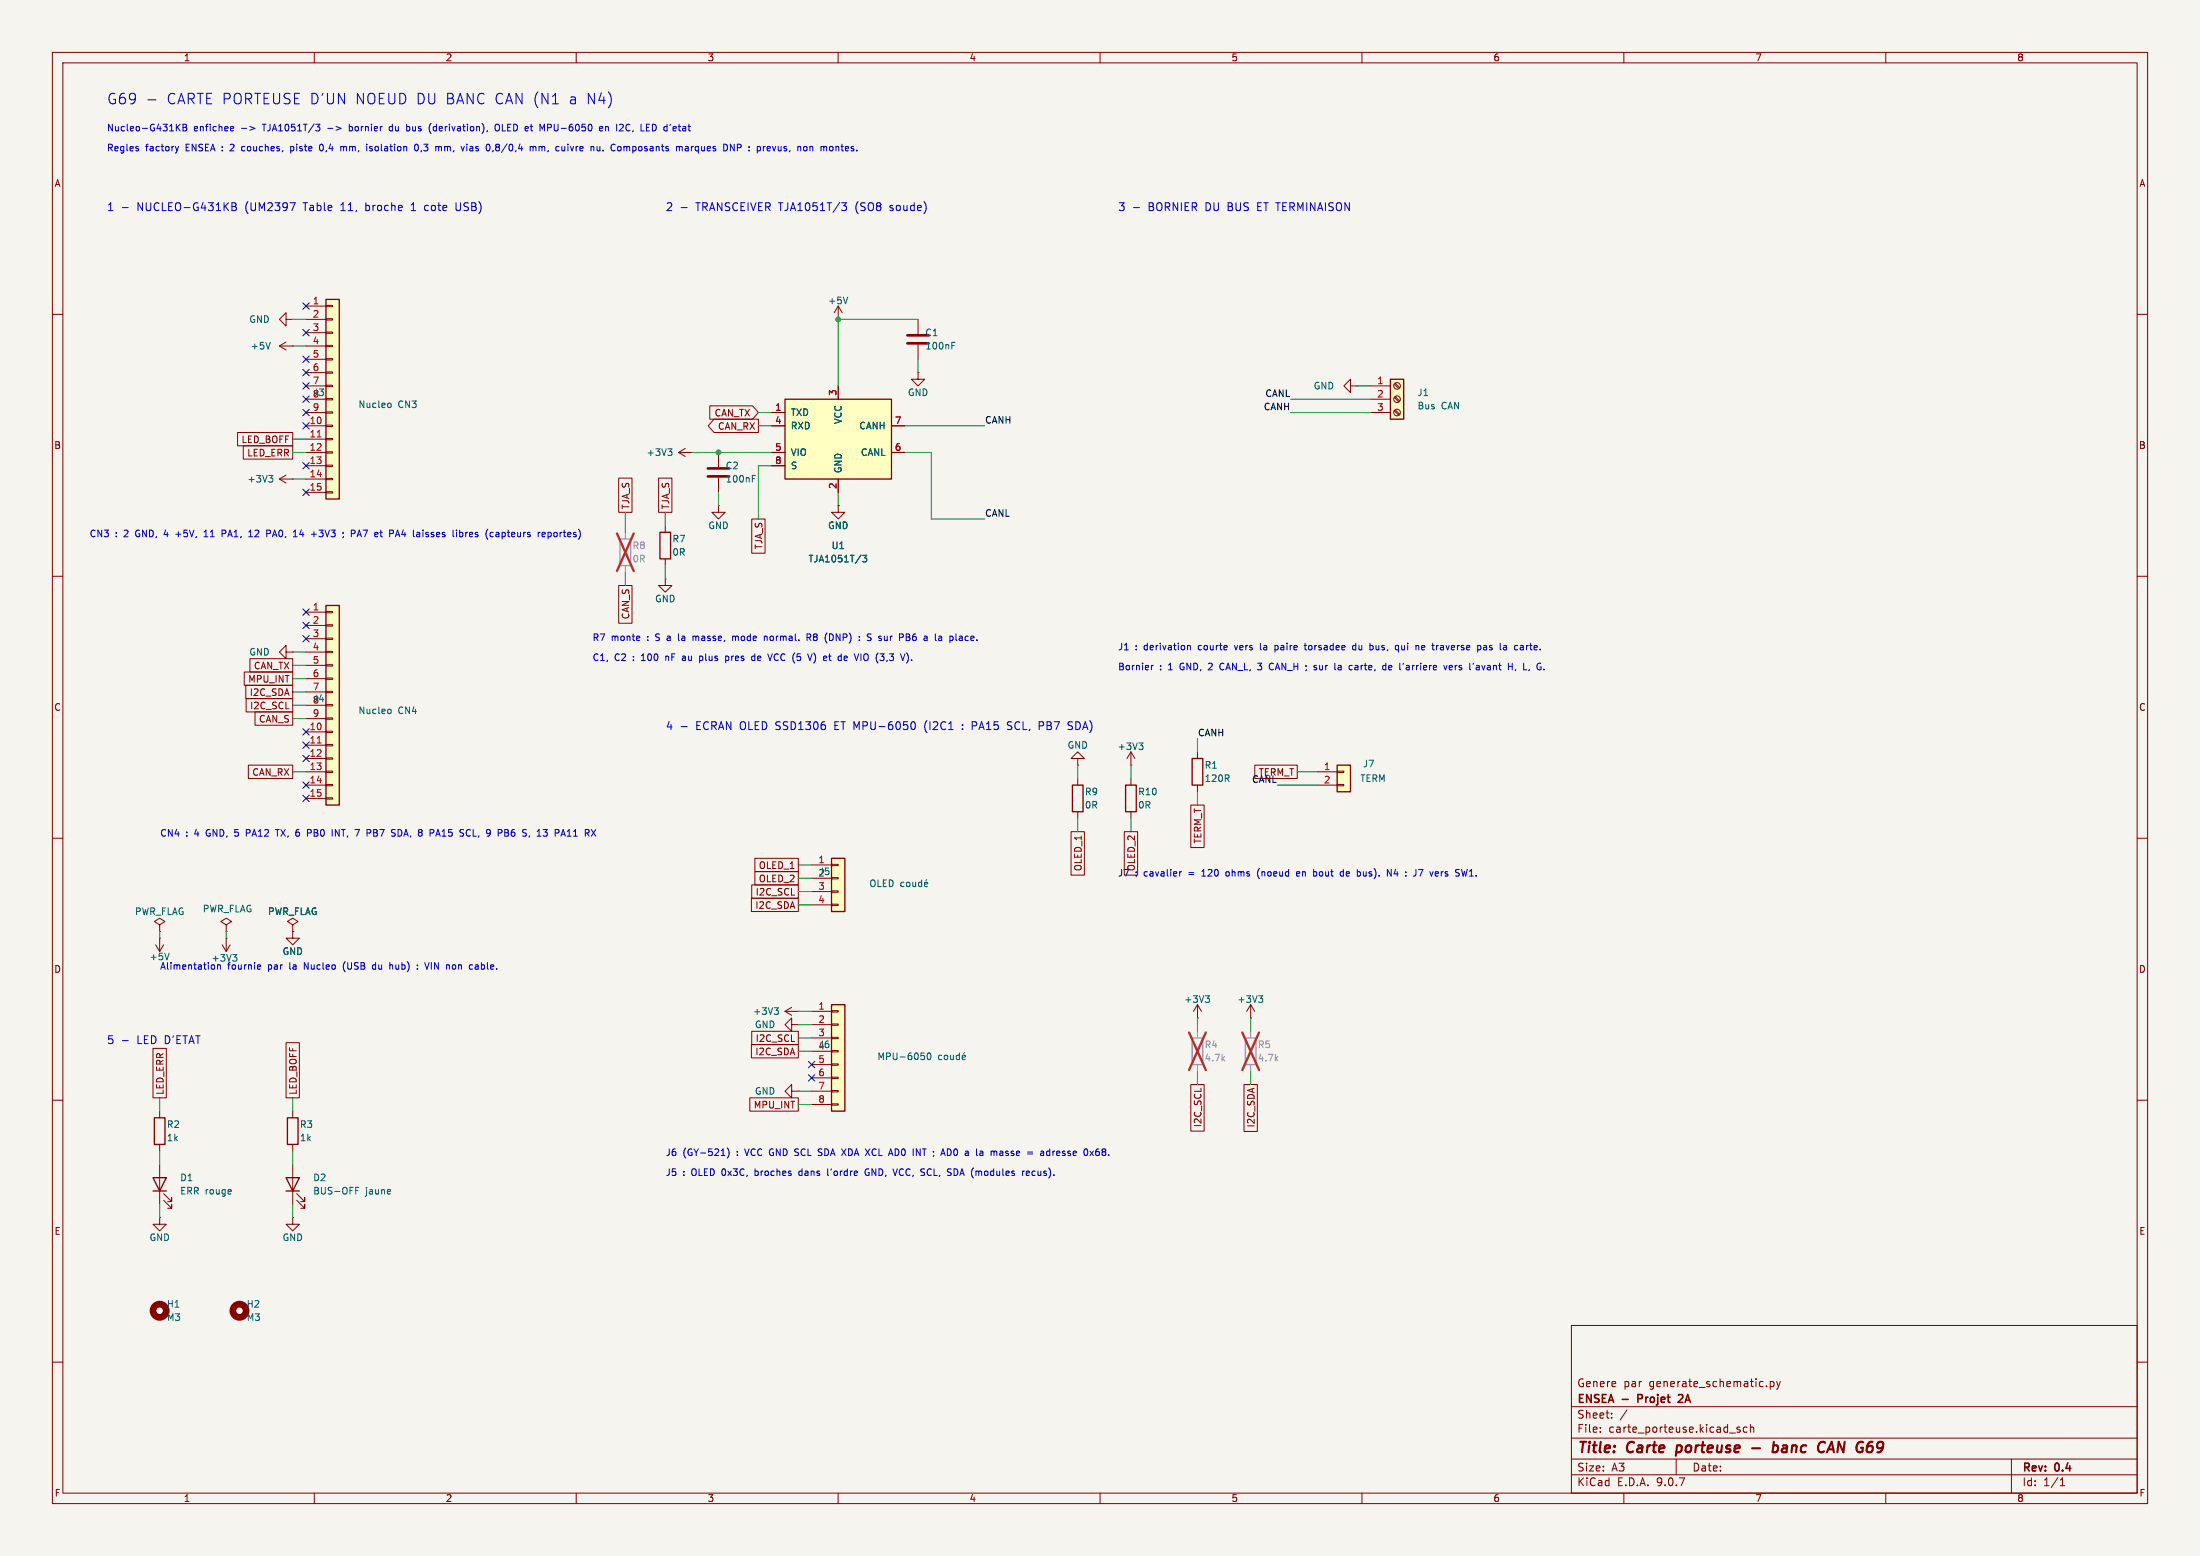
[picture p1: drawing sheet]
<svg xmlns="http://www.w3.org/2000/svg" width="420mm" height="297mm" viewBox="0 0 420 297" stroke-linecap="round" stroke-linejoin="round" font-family="sans-serif">
<path d="M0 0h420v297h-420z" fill="#f5f4ef" stroke="#f5f4ef" stroke-width=".19"/>
<g fill="none" stroke="#840000" stroke-width=".19">
<path d="M10 10h400v277h-400zM12 12h396v273h-396zM60 10v2M110 10v2M160 10v2M210 10v2M260 10v2M310 10v2M360 10v2M10 60h2M408 60h2M10 110h2"/>
<path d="M408 110h2M10 160h2M228.6 143.5v1.3M228.6 149.9v1.2M408 160h2M43.2 176.5l1-.6-1-.6-1 .6 1 .6v1.3M43.2 177.8h.1M10 210h2M408 210h2M300 253h108v32h-108zM10 260h2M300 278.5h108"/>
<path d="M300 274.5h108M300 268.5h108M305.5 273.2v.2M305.5 272.5v.1M307.7 270.5v.2M307.7 269.8v.1M310.6 269.1l-1.3 1.9M320 278.5v3M332.2 272.5l-.4-.1-.2 .2 .1 .2 .5 .2v.3h-.6M333.5 272.5l-.4-.1-.3 .3 .1 .6h.6M334.2 272.5l.2-.1 .3 .1 .1 .9M334.2 271.9v1.5"/>
<path d="M337.2 264.5v.2M337.9 263.7v1.5M337.9 263.8l.5-.1 .3 .3-.2 .6h-.6M339.2 263.7l.3 1M339.5 264.7l-.3 .5M339.9 263.7l-.4 1M384 278.5v6.5M408 260h2M60 285v2M110 285v2M160 285v2M210 285v2"/>
<path d="M260 285v2M300 281.5h108M310 285v2M360 285v2M393.3 283.6h.9M393.3 282.5l.4-.4v1.5"/>
</g>
<path d="M320.2 275.9l-.3 2M334.5 276.4h1.5M338.5 276h.8l.2 .3-.1 .5a.66 .66 0 0 1-1 .3M338.6 275.2l-.2 2M349 276.6h1M349.7 275.2l-.9 2" fill="none" stroke="#840000" stroke-width=".4"/>
<path d="M312.7 267h.6M313.3 266.2h-.6v1.5M321.1 266.3l-.5-.1-.2 .1M321.2 266.8l-.9 .9h1" fill="none" stroke="#840000" stroke-width=".3"/>
<path d="M227.6 144.8h2v5.1h-2z" fill="none" stroke="#840000" stroke-width=".25"/>
<path d="M62.2 115.6h2.6v38.1h-2.6z" fill="#ffffc2"/>
<path d="M62.2 115.6h2.6v38.1h-2.6zM214.9 149.9h2v5h-2zM54.6 224.8h2.5l-1.2 2.5zM54.6 227.3h2.5" fill="none" stroke="#840000" stroke-width=".25"/>
<g fill="none" stroke="#840000" stroke-width=".19">
<path d="M58.4 116.8h3.8M58.4 119.4h3.8M62.2 116.7h1.3v.3h-1.3zM62.2 119.3h1.3v.2h-1.3zM58.4 121.9h3.8M58.4 124.5h3.8M58.4 127h3.8M58.4 129.5h3.8M58.4 132.1h3.8M58.4 134.6h3.8M58.4 137.2h3.8M58.4 139.7h3.8"/>
<path d="M62.2 121.8h1.3v.2h-1.3zM62.2 124.3h1.3v.3h-1.3zM62.2 126.9h1.3v.2h-1.3zM62.2 129.4h1.3v.3h-1.3zM62.2 132h1.3v.2h-1.3zM62.2 134.5h1.3v.2h-1.3zM62.2 137h1.3v.3h-1.3zM62.2 139.6h1.3v.2h-1.3zM58.4 142.2h3.8M58.4 144.8h3.8M58.4 147.3h3.8M58.4 149.9h3.8"/>
<path d="M58.4 152.4h3.8M62.2 142.1h1.3v.3h-1.3zM62.2 144.7h1.3v.2h-1.3zM62.2 147.2h1.3v.2h-1.3zM62.2 149.7h1.3v.3h-1.3zM62.2 152.3h1.3v.2h-1.3zM215.9 148.6v1.3M215.9 154.9v1.3M43.2 179.1h.1M43.2 179.1v2.5M42.4 180.3l.8 1.3M43.9 180.3l-.7 1.3"/>
<path d="M55.9 232.4v1.3h1.2l-1.2 1.2-1.3-1.2h1.3M55.9 232.4h.1M55.9 222.2v7.7M56.6 229.1l1.6 1.5v-.7v.7h-.8M56.6 227.8l1.6 1.6v-.8v.8h-.8"/>
</g>
<path d="M60.6 141.8h.7" fill="none" stroke="#a90000" stroke-width=".19"/>
<path d="M74.2 135.4h.3l.2 .2-.1 .5-.4 .1M44.4 182.2h.8l-.4 .5M45 182.7l.2 .2v.4M67.9 227.2h.4M67.9 226.6h.6" fill="none" stroke="#006464" stroke-width=".19"/>
<path d="M158.7 191.8h2.6v20.3h-2.6z" fill="#ffffc2"/>
<path d="M158.7 191.8h2.6v20.3h-2.6zM54.9 213.4h2v5h-2z" fill="none" stroke="#840000" stroke-width=".25"/>
<g fill="none" stroke="#840000" stroke-width=".19">
<path d="M53.3 91.4l1.3 .8M53.3 91.4h2.6M54.6 90.7l-1.3 .7M55.9 91.4h.1M127 110.5v1.3h1.3l-1.3 1.2-1.3-1.2h1.3M127 110.5h.1M215.9 146.1h.1M215.9 143.5l-.8 1.3M215.9 143.5l.8 1.3M215.9 143.5v2.6M154.9 193h3.8M154.9 195.6h3.8"/>
<path d="M154.9 198.1h3.8M158.7 192.9h1.3v.3h-1.3zM158.7 195.5h1.3v.2h-1.3zM158.7 198h1.3v.2h-1.3zM228.6 194.3h.1M228.6 191.8l-.8 1.2M228.6 191.8l.8 1.2M228.6 191.8v2.5M238.8 194.3h.1M238.8 191.8l-.8 1.2M238.8 191.8l.7 1.2M238.8 191.8v2.5"/>
<path d="M55.9 212.1v1.3M55.9 218.4v1.3M151.1 208.3v-1.3l-1.2 1.3 1.2 1.3v-1.3h1.3M152.4 208.3h.1M154.9 200.7h3.8M154.9 203.2h3.8M154.9 205.7h3.8M154.9 208.3h3.8M154.9 210.8h3.8M158.7 200.5h1.3v.3h-1.3zM158.7 203.1h1.3v.2h-1.3zM158.7 205.6h1.3v.3h-1.3z"/>
<path d="M158.7 208.2h1.3v.2h-1.3zM158.7 210.7h1.3v.2h-1.3zM30.5 232.4v1.3h1.2l-1.2 1.2-1.3-1.2h1.3M30.5 232.4h.1"/>
</g>
<g fill="none" stroke="#006464" stroke-width=".19">
<path d="M51.3 90.7h.8l-.4 .5M51.8 91.2l.3 .3v.3l-.3 .2M217.4 141.8h.8l-.4 .5M218 142.3l.2 .2v.3l-.2 .3M230.1 190.1h.8l-.4 .4M230.7 190.5l.2 .3v.3l-.2 .2M240.3 190.1h.8l-.5 .4M240.8 190.5l.3 .3v.3l-.3 .2M175.8 201h.6M176.4 201.5l.1 .2-.1 .5M177.1 201.1l.2-.1a.68 .68 0 0 1 .4 .6 .68 .68 0 0 1-.4 .7l-.3-.5zM179.8 201.5l-.4-.1-.2 .3 .1 .5h.5"/>
<path d="M180.4 201.5l.3-.1 .2 .3v.3l-.2 .3-.3-.1-.1-.2zM181.5 201.4v.8l.3 .1 .2-.2M182 201.4v.9M183.2 201.5l-.4-.1-.2 .3 .1 .5h.5M183.2 201v1.3M183.7 201.8l.6-.1-.1-.2-.3-.1-.2 .2 .1 .6h.4M184.1 200.9l-.2 .2"/>
</g>
<g fill="none" stroke="#840000" stroke-width="1.3">
<circle cx="30.5" cy="250.2" r="1.27"/>
<circle cx="45.7" cy="250.2" r="1.27"/>
</g>
<path d="M227.6 198.1h2v5.1h-2zM237.7 198.1h2.1v5.1h-2.1z" fill="none" stroke="#9c9b98" stroke-width=".25"/>
<path d="M228.6 196.9v1.2M238.8 196.9v1.2M228.6 203.2v1.3M238.8 203.2v1.3" fill="none" stroke="#9c9b98" stroke-width=".19"/>
<path d="M227 197.1l3.2 7.1M230.2 197.1l-3.2 7.1M237.2 197.1l3.2 7.1M240.4 197.1l-3.2 7.1" fill="none" stroke="#e12e31" stroke-width=".46"/>
<path d="M158.7 163.8h2.6v10.2h-2.6z" fill="#ffffc2"/>
<path d="M126 101.6h2v5.1h-2zM158.7 163.8h2.6v10.2h-2.6z" fill="none" stroke="#840000" stroke-width=".25"/>
<g fill="none" stroke="#840000" stroke-width=".19">
<path d="M127 100.3v1.3M127 106.7v1.3M154.9 165.1h3.8M154.9 167.6h3.8M154.9 170.2h3.8M154.9 172.7h3.8M158.7 165h1.3v.2h-1.3zM158.7 167.5h1.3v.3h-1.3zM158.7 170.1h1.3v.2h-1.3zM158.7 172.6h1.3v.2h-1.3zM149.9 193l1.2 .8M149.9 193h2.5"/>
<path d="M151.1 195.6v-1.3l-1.2 1.3 1.2 1.3v-1.3h1.3M151.1 192.3l-1.2 .7M152.4 195.6h.1M152.4 193h.1"/>
</g>
<g fill="none" stroke="#006464" stroke-width=".19">
<path d="M166.3 168.1l.2-.1a.43 .43 0 0 1 .6 .4v.4a.42 .42 0 0 1-.5 .5 .42 .42 0 0 1-.4-.5zM167.6 168v1.2h.6M168.6 168.6h.5M169.2 168h-.6v1.2h.6M169.8 168a.64 .64 0 0 1 .7 .6 .64 .64 0 0 1-.7 .6zM172.6 168.4h-.4l-.2 .2 .1 .6h.5M173.1 168.5l.2-.1 .4 .1v.5l-.1 .2h-.3l-.2-.1zM174.3 168.4v.8h.3l.2-.1M174.8 168.4v.8M176 168.4h-.4l-.3 .2 .2 .6h.5M176 168v1.2M176.5 168.8l.6-.1-.1-.3h-.3l-.2 .2 .1 .6h.4"/>
<path d="M176.9 167.9l-.2 .2M147.8 192.3h.8l-.4 .5M148.4 192.8l.2 .3v.3l-.2 .2"/>
</g>
<path d="M265.4 72.4h2.6v7.6h-2.6z" fill="#ffffc2"/>
<path d="M265.4 72.4h2.6v7.6h-2.6zM204.7 149.9h2.1v5h-2.1zM29.5 213.4h2v5h-2zM29.2 224.8h2.5l-1.2 2.5zM29.2 227.3h2.5" fill="none" stroke="#840000" stroke-width=".25"/>
<g fill="none" stroke="#840000" stroke-width=".19">
<path d="M160 58.4l-.7 1.3M160 58.4l.8 1.3M160 58.4v2.6M160 61h.1M175.3 61v2.8M175.3 65.8v2.8M257.8 73.7v-1.3l-1.3 1.3 1.3 1.2v-1.2h1.3M259.1 73.7h.1M261.6 73.7h3.8M261.6 76.2h3.8M261.6 78.7h3.8M266.2 73.3l.8 .9"/>
<path d="M266.2 75.9l.8 .8M266.2 78.4l.8 .8M266.3 73.2l.9 .8M266.3 75.7l.9 .8M266.3 78.2l.9 .9M205.7 144.8h1.3l-1.3-1.3-1.2 1.3h1.2v1.3M205.7 146.1h.1M205.7 148.6v1.3M205.7 154.9v1.3M30.5 176.5l1-.6-1-.6-1 .6 1 .6v1.3M30.5 177.8h.1M30.5 179.1h.1"/>
<path d="M30.5 179.1v2.5M29.7 180.3l.8 1.3M31.2 180.3l-.7 1.3M30.5 212.1v1.3M30.5 218.4v1.3M30.5 222.2v7.7M31.2 229.1l1.6 1.5v-.7v.7h-.8M31.2 227.8l1.6 1.6v-.8v.8h-.8"/>
<circle cx="266.7" cy="78.7" r=".63"/>
<circle cx="266.7" cy="76.2" r=".63"/>
<circle cx="266.7" cy="73.7" r=".63"/>
</g>
<path d="M161.8 56.7l-.4 1.3M181.7 66h.4M181.7 65.3h.6M32.3 181.9l-.4 1.3" fill="none" stroke="#006464" stroke-width=".19"/>
<path d="M118.4 102.9h2v5.1h-2z" fill="none" stroke="#9c9b98" stroke-width=".25"/>
<path d="M119.4 101.6v1.3M119.4 108v1.2" fill="none" stroke="#9c9b98" stroke-width=".19"/>
<path d="M117.8 101.8l3.2 7.2M121 101.8l-3.2 7.2" fill="none" stroke="#e12e31" stroke-width=".46"/>
<path d="M173.2 64h4.1M173.2 65.5h4.1" fill="none" stroke="#840000" stroke-width=".51"/>
<path d="M149.9 76.2h20.3v15.2h-20.3z" fill="#ffffc2"/>
<path d="M149.9 76.2h20.3v15.2h-20.3z" fill="none" stroke="#840000" stroke-width=".25"/>
<g fill="none" stroke="#840000" stroke-width=".19">
<path d="M53.3 66l1.3 .8M53.3 66h2.6M54.6 61v-1.3l-1.3 1.3 1.3 1.2v-1.2h1.3M54.6 65.3l-1.3 .7M55.9 66h.1M55.9 61h.1M147.3 78.7h2.6M160 73.7v2.5M175.3 71.1v1.3h1.2l-1.2 1.3-1.3-1.3h1.3M175.3 71.1h.1M137.2 96.5v1.3h1.2l-1.2 1.3-1.3-1.3h1.3M137.2 96.5h.1"/>
<path d="M147.3 81.3h2.6M147.3 86.4h2.6M147.3 88.9h2.6M160 96.5v1.3h1.3l-1.3 1.3-1.3-1.3h1.3M160 96.5h.1M160 91.4v2.6M170.2 81.3h2.5M170.2 86.4h2.5M54.6 124.5v-1.3l-1.3 1.3 1.3 1.2v-1.2h1.3M55.9 124.5h.1M55.9 177.8v1.3h1.2l-1.2 1.2-1.3-1.2h1.3M55.9 177.8h.1"/>
</g>
<path d="M51.6 65.3l-.4 1.3M164.7 106h.8l-.5 .5 .4 .1v.5l-.2 .2-.5-.2" fill="none" stroke="#006464" stroke-width=".19"/>
<path d="M62.2 57.2h2.6v38.1h-2.6z" fill="#ffffc2"/>
<path d="M62.2 57.2h2.6v38.1h-2.6z" fill="none" stroke="#840000" stroke-width=".25"/>
<g fill="none" stroke="#840000" stroke-width=".19">
<path d="M58.4 58.4h3.8M62.2 58.3h1.3v.2h-1.3zM58.4 61h3.8M58.4 63.5h3.8M58.4 66h3.8M58.4 68.6h3.8M58.4 71.1h3.8M58.4 73.7h3.8M58.4 76.2h3.8M58.4 78.7h3.8M62.2 60.8h1.3v.3h-1.3zM62.2 63.4h1.3v.2h-1.3z"/>
<path d="M62.2 65.9h1.3v.3h-1.3zM62.2 68.5h1.3v.2h-1.3zM62.2 71h1.3v.2h-1.3zM62.2 73.5h1.3v.3h-1.3zM62.2 76.1h1.3v.2h-1.3zM62.2 78.6h1.3v.3h-1.3zM58.4 81.3h3.8M58.4 83.8h3.8M58.4 86.4h3.8M58.4 88.9h3.8M58.4 91.4h3.8M58.4 94h3.8"/>
<path d="M62.2 81.2h1.3v.2h-1.3zM62.2 83.7h1.3v.2h-1.3zM62.2 86.2h1.3v.3h-1.3zM62.2 88.8h1.3v.2h-1.3zM62.2 91.3h1.3v.3h-1.3zM62.2 93.9h1.3v.2h-1.3zM129.5 86.4h2.6M129.5 86.4l1.3 .7M130.8 85.6l-1.3 .8M132.1 86.4h.1M137.2 86.4v2.8M137.2 91.2v2.8"/>
</g>
<path d="M60.6 83.4h.7" fill="none" stroke="#a90000" stroke-width=".19"/>
<path d="M74.2 76.9l.3 .1 .2 .2-.1 .5-.4 .1M127.5 85.7h.8l-.4 .5M128 86.2l.3 .2v.3l-.3 .2M143.6 91.4h.4M143.6 90.7h.6" fill="none" stroke="#006464" stroke-width=".19"/>
<path d="M135.1 89.4h4.1M135.1 90.9h4.1" fill="none" stroke="#840000" stroke-width=".51"/>
<path d="M255.3 146.1h2.5v5h-2.5z" fill="#ffffc2"/>
<path d="M255.3 146.1h2.5v5h-2.5z" fill="none" stroke="#840000" stroke-width=".25"/>
<g fill="none" stroke="#840000" stroke-width=".19">
<path d="M135.5 77.5h8.2l1.1 1.2-1.1 1.3h-8.2zM147.3 78.7h2.6M160 73.7v2.5M45.4 82.5h10.5v2.6h-10.5zM46.4 85.1h9.5v2.5h-9.5zM118.1 91.3h2.6v6.5h-2.6zM125.7 91.3h2.6v6.5h-2.6zM136.3 80h8.5v2.6h-8.5l-1.1-1.3zM143.5 99.1h2.6v6.5h-2.6zM147.3 81.3h2.6M147.3 86.4h2.6M147.3 88.9h2.6"/>
<path d="M160 96.5h.1M160 91.4v2.6M170.2 81.3h2.5M170.2 86.4h2.5M118.1 111.8h2.6v7.2h-2.6zM46.6 128.3h9.3v2.5h-9.3zM46.9 130.8h9v2.6h-9zM47 133.3h8.9v2.6h-8.9zM47.7 125.7h8.2v2.6h-8.2zM48.7 135.9h7.2v2.5h-7.2zM47.4 146h8.5v2.6h-8.5zM204.5 158.8h2.5v8.2h-2.5z"/>
<path d="M214.6 158.8h2.6v8.2h-2.6zM227.3 153.7h2.6v8.1h-2.6zM239.5 146h8.1v2.6h-8.1zM251.5 147.3h3.8M251.5 149.9h3.8M255.3 147.2h1.2v.2h-1.2zM255.3 149.7h1.2v.3h-1.2zM55.9 176.5l1-.6-1-.6-1 .6 1 .6v1.3M55.9 177.8h.1M143.4 171.4h9v2.6h-9zM143.5 168.9h8.9v2.6h-8.9zM144.1 166.4h8.3v2.5h-8.3z"/>
<path d="M144.1 163.8h8.3v2.6h-8.3zM54.6 199h2.6v10.6h-2.6zM143.4 199.4h9v2.5h-9zM143.5 196.8h8.9v2.6h-8.9zM29.2 200.1h2.6v9.5h-2.6zM143.1 209.5h9.3v2.6h-9.3zM227.3 207h2.6v8.9h-2.6zM237.5 207h2.5v9h-2.5z"/>
</g>
<g fill="none" stroke="#009600" stroke-width=".19">
<path d="M55.9 61h2.5M55.9 66h2.5M144.8 78.7h2.5M175.3 61h-15.3v12.7M175.3 68.6v2.5M246.4 78.7h15.2M246.4 76.2h15.2M259.1 73.7h2.5M55.9 91.4h2.5M55.9 83.8h2.5M55.9 86.4h2.5M119.4 97.8v3.8"/>
<path d="M127 97.8v2.5M132.1 86.4h15.2M137.2 94v2.5M144.8 81.3h2.5M147.3 88.9h-2.5v10.2M160 94v2.5M172.7 86.4h5.1v12.7h10.2M172.7 81.3h15.3M119.4 109.2v2.6M127 108v2.5M55.9 129.5h2.5M55.9 132.1h2.5"/>
<path d="M55.9 134.6h2.5M55.9 137.2h2.5M55.9 124.5h2.5M55.9 127h2.5M55.9 147.3h2.5M205.7 146.1v2.5M205.7 156.2v2.6M215.9 146.1v2.5M215.9 156.2v2.6M228.6 141v2.5M228.6 151.1v2.6M243.8 149.9h7.7"/>
<path d="M247.6 147.3h3.9M30.5 177.8v1.3M43.2 177.8v1.3M152.4 165.1h2.5M152.4 170.2h2.5M152.4 172.7h2.5M152.4 167.6h2.5M152.4 195.6h2.5M152.4 193h2.5M152.4 198.1h2.5M228.6 194.3v2.6M238.8 194.3v2.6"/>
<path d="M30.5 209.6v2.5M30.5 219.7v2.5M55.9 209.6v2.5M55.9 219.7v2.5M152.4 210.8h2.5M152.4 208.3h2.5M152.4 200.7h2.5M228.6 204.5v2.5M238.8 204.5v2.5M30.5 229.9v2.5M55.9 229.9v2.5"/>
</g>
<g fill="none" stroke="#000084" stroke-width=".19">
<path d="M57.8 57.8l1.2 1.2M59 57.8l-1.2 1.2M57.8 75.6l1.2 1.2M57.8 70.5l1.2 1.2M57.8 62.9l1.2 1.2M57.8 78.1l1.2 1.2M57.8 73.1l1.2 1.2M57.8 68l1.2 1.2M59 75.6l-1.2 1.2M59 70.5l-1.2 1.2M59 62.9l-1.2 1.2M59 78.1l-1.2 1.2"/>
<path d="M59 73.1l-1.2 1.2M59 68l-1.2 1.2M57.8 93.4l1.2 1.2M57.8 80.7l1.2 1.2M57.8 88.3l1.2 1.2M59 93.4l-1.2 1.2M59 80.7l-1.2 1.2M59 88.3l-1.2 1.2M57.8 116.2l1.2 1.2M57.8 118.8l1.2 1.2M59 116.2l-1.2 1.2M59 118.8l-1.2 1.2"/>
<path d="M57.8 121.3l1.2 1.2M57.8 139.1l1.2 1.2M59 121.3l-1.2 1.2M59 139.1l-1.2 1.2M57.8 144.2l1.2 1.2M57.8 141.6l1.2 1.2M57.8 149.3l1.2 1.2M57.8 151.8l1.2 1.2M59 144.2l-1.2 1.2M59 141.6l-1.2 1.2M59 149.3l-1.2 1.2M59 151.8l-1.2 1.2"/>
<path d="M154.3 205.1l1.2 1.2M154.3 202.6l1.2 1.2M155.5 205.1l-1.2 1.2M155.5 202.6l-1.2 1.2"/>
</g>
<g fill="none" stroke="#0000c2" stroke-width=".19">
<path d="M28.2 19.1h1.6M23.3 39.6h1.2M26.3 28.4l.2 .2-.2 .2M26.3 27.9l.1 .1M33.5 27.9l.3 .9M33.7 23.7v1.3M33.8 28.8l-.1 .3M33.8 24.3l.6 .7M34.1 27.9l-.3 .9M34.4 23.7l-.7 .7M34.9 23.7h.5l.2 .3-.2 .3 .2 .1 .1 .3-.3 .3h-.5zM34.9 24.3h.5"/>
<path d="M44.2 24.1l.3 .1 .1 .2-.6 .2M44.3 38.7h.5l.2 .1 .1 .3-.3 .3a.4 .4 0 0 1 .3 .4 .4 .4 0 0 1-.3 .4h-.5zM44.3 39.4h.5M44.5 24.9l-.3 .1M46.1 24.5h1M46.4 27.9l-.3 .3v.4l.3 .2M47.7 24.1l1 .4-1 .4M55.3 38.7h1l-.6 1.5M55.5 27.9v1.3M55.5 28.7l.4 .1M55.9 27.9l-.4 .1M60.3 23.7h.8l-.5 .5 .4 .1 .1 .4-.3 .3h-.3"/>
<path d="M61.5 27.6l-.1-.1a.68 .68 0 0 0-.4 .7 .68 .68 0 0 0 .4 .6l.1-.1M65.1 28.1l.3-.2 .2 .2M65.6 28.1v.7M65.8 27.9l-.2 .2M66.7 23.7v1.3M66.7 24.9l.1 .1M66.8 24.1l-.1 .1M70.6 28.7h.4M71 28l-.3-.1-.1 .2v.2l.4 .1M74.8 24.1l-.4 .1-.1 .2 .1 .5 .4 .1M77.6 24.2l.4-.1 .2 .2M78.2 24.9l-.2 .1-.4-.1"/>
<path d="M78.8 38.9l-.3 .2M79.3 27.6l.1-.1a.68 .68 0 0 1 .5 .7 .68 .68 0 0 1-.5 .6l-.3-.5zM81.3 39.2l-.2 .3v.4l.2 .3M82 25.1l.3 .4M82.3 23.5l-.3 .4M83.8 28h.4l.1 .8M87.1 38.7v1.2l.1 .2 .4 .1M89.1 27.5v.1M89.1 27.9v.9M93.1 24.9l-.2 .3M94.1 28.7l-.1 .3M94.7 23.8l.1-.1a.43 .43 0 0 1 .5 .4v.5a.42 .42 0 0 1-.4 .4 .42 .42 0 0 1-.4-.4z"/>
<path d="M101.2 28.1l.4-.2 .2 .2M101.2 27.9v.9M101.8 28.1l.1-.2 .3 .1 .1 .8M101.8 28.1v.7M102.9 27.9v.9M103.3 27.9l-.4 .2M107.8 28.7l-.4 .1M107.8 27.9v.9M114.5 24.6l.6-.2-.1-.2-.4-.1-.1 .2v.6h.5M114.5 28.7l-.2 .1-.3-.1M114.5 27.9v.9M115.1 28.7v.1"/>
<path d="M115.6 24.1v.9M116.1 24.2l-.3-.1-.2 .2M119.1 27.9v.9M119.3 27.9l-.2 .2M119.5 24v.7M123.4 25h.6M123.4 23.7h.6M123.4 24.3h.4M130 39.6h1.2M130.2 28v.8M130.8 28h.5l.1 .8M131.4 28.3h-.4l-.2 .2 .2 .3 .4-.1"/>
<path d="M139.4 27.5l.8 1.3v-1.3M140.8 28.2h.5M141.3 27.5h-.5v1.3M146.1 27.9l-.3 .1M147.5 27.9l.3 .9 .3-.9M154.7 28h.4l.1 .8M159.8 27.9l.3 .2v.7M160.7 38.7h.9l-.5 .6 .4 .1v.7l-.2 .1-.6-.1M216.4 39.6h1.1M78.5 40.2h.8M33.6 102h.9M39 102.5h.7"/>
<path d="M39 101.5l.3-.3v1.3M43 101.2h-.6v1.3M43 101.8l-.6 .1M47.5 102.5h.7M47.6 101.5l.2-.3v1.3M50.9 101.2h.5l.2 .2-.1 .4-.6 .1M56 102.5h.7M57.5 101.1l-.3 .9h.8M59.5 102h.9M68.2 102.5l.4-1.3 .4 1.3M68.3 102.1h.6M75.6 102.1h.6"/>
<path d="M75.9 101.2l.4 1.3M87.8 101.7l.3-.1 .3 .3-.2 .5h-.4M87.8 101.2v1.3M88.9 101.6v.9M89.1 101.6l-.2 .3M94.7 101.7h.5l.1 .8M95.3 101.9l-.5 .1-.2 .2 .2 .3 .5-.1M103.9 101.6l.2 .3-.6 .1M104 102.4l-.1 .1M104.6 101.7l.4-.1 .2 .3-.1 .5h-.5M104.6 101.6v1.3M105.8 101.7v.6"/>
<path d="M129.5 121v1.1l.2 .2M130 138.7h1.2M130.4 125.6l-.2 .2 .2 .3M130.4 125.2l-.1 .1M132.3 121.4v.9M132.7 121.4l-.4 .1M133.6 125.2v1.3M133.6 126l.3 .1M133.9 125.2l-.3 .1M138.5 125.3l.4-.1 .2 .2M138.5 125.2v1.3M139.1 126l-.2 .1-.4-.1"/>
<path d="M139.9 121.5l.3-.1 .2 .2M139.9 121.4v.9M143.5 125.8l.2 .3 .4-.1M144.1 125.3l-.4-.1-.2 .3M144.1 124.8v1.3M145.9 121.5l.2-.1 .3 .1 .1 .8M145.9 121.4v.9M147.4 124.8l-.4 1.3M154.1 121.7l.6-.1 .1-.2-.1-.3-.6-.1v1.3M154.4 121.7l.4 .6M155.3 124.6l.3 .6M155.6 126l-.3 .6"/>
<path d="M158.2 125.2h.5M158.4 126l.3 .1M158.7 121h-.3v1.3h.3M161.3 125.2l.5 .2M161.7 126l-.4 .1M161.8 125.5l-.7 .2M165.2 124.8l-.1 .1a.81 .81 0 0 0 .1 1.2M173 121l.6 .1 .1 .3-.3 .2M173 121.6h.4M173.4 121.6l.3 .2M173.7 122l-.2 .3h-.5M174 126v.1"/>
<path d="M174.1 137.8h.1a.8 .8 0 0 1 .6 .7 .8 .8 0 0 1-.6 .8l-.1-.1M176.6 138.2v1M183.3 121.4l.4 .2v.7M183.7 122.2l-.4 .1M183.7 121.7l-.4 .1M183.7 139.1v.2M183.7 138.3v.2M192.3 139.2l.6 .1M193 137.8h-.4l-.3 .2 .2 .4 .4 .1M198.4 137.8h.6l.2 .1M199.2 138.4l-.2 .1h-.6M204.2 137.8h.5"/>
<path d="M204.2 138.5l.4 .1 .1 .4-.2 .3h-.4M219.8 127v.9M220.2 127l-.4 .3M226.7 123.2v.8M226.7 123.3l.2-.1 .3 .1v.7M233.1 126.6l-.2 .5 .2 .7M240.1 126.6h.8l-.5 .5h.2M240.1 127.8l.5 .1M240.6 122.8v1.1l.2 .1M242.5 127.8l.4 .1M242.9 126.6h-.4M243.4 123.2v1.3"/>
<path d="M243.4 124h.4M243.8 123.2l-.4 .1M249 123.2h.4M249.1 122.8v1.1l.3 .1M255.5 127.1h.5M256 127.3l-.4 .1-.2 .2 .2 .3 .4-.1M258.8 123.3l-.3-.1-.3 .2 .1 .6h.5M258.8 122.8v1.2M259.1 127l-.4 .1M259.1 127.4h-.3l-.2 .2 .1 .2 .4 .1M261.9 123.2l.2 .2v.4l-.2 .2M264.2 127l.4 .1"/>
<path d="M264.6 127.8l-.4 .1M264.6 126.6v1.3M265.5 127l-.4 .2 .1 .6 .3 .1M265.7 127.3l-.6 .1M266.6 123.2l.4 .1M267 124h-.4M267 123.2v1.3M268.5 127.8h.5M268.5 127.1h.5M269 127.3l-.5 .1M271.8 123.2l-.4 .2 .1 .6h.3M272 123.5l-.6 .1"/>
<path d="M275.6 127l.3 .9 .3-.9M276.7 127.4l.6-.1-.1-.2-.4-.1-.1 .2v.6h.5M282 127l.4 .2v.7M282.4 127.8l-.4 .1M282.4 127.3l-.4 .1M282.5 123.2l.2 .2v.4l-.2 .2M283.2 123.3h.5l.1 .7M283.8 123.5l-.4 .1-.2 .1 .2 .3h.4M289.4 127.8l-.2 .2M290.7 123.3l.1 .7M290.8 124h-.1M290.8 123.5l-.1 .1"/>
<path d="M293.5 126.9v.7M47 159h.5M47.5 158.3h-.5v1.3M52.6 158.3h.7M53 158.3v1.3M58.7 158.3h.5l.2 .3-.1 .3-.6 .1M64 159.6v-1.3l.7 1.3M71.3 158.9h.5M71.8 158.3h-.5v1.3h.5M76.3 158.3h-.3v1.3h.3M83.3 159.2h.6M83.6 158.3l.4 1.3"/>
<path d="M89.2 158.4l.6 .1M89.8 159.5h-.6M95.1 159h.5M95.6 158.3h-.5v1.3M97.7 158.9l-.1 .2M97.8 158.5l-.2 .4 .1 .6M102.5 159.6h.8M102.7 158.6l-.2 .1M108.3 159.6h.7M108.5 158.5l.2-.2v1.3M225.6 166.4l-.4 .2M229.4 167.2h.8"/>
<path d="M229.5 166.3h-.1M234.1 166.4l-.1 .2 .1 .6M240.4 165.8a1.46 1.46 0 0 0 0 1.9M248.1 166.4h-.4l-.2 .2 .1 .6h.5M248.1 166.7l-.6 .1M250.9 166.4h.4l.1 .2-.1 .5-.4 .1M256 166.4h.5M256 167.2h.5M256.5 166v1.2M264.9 166l.7 1.2v-1.2M266.4 165.9l-.3 .9h.8M269.8 167.2h.1"/>
<path d="M270.8 166h.8l-.5 1.2M280.1 166l-.3 1.2-.2-.9-.3 .9M23.3 198.6h1.2M40.9 184.3l.1 .5-.1 .1-.3 .1M41.5 184.2v.8M42.1 184.3v.7M49.3 184.2h.4l.1 .3-.7 .1M49.7 184.9l-.4 .1M65.7 183.9l-.2 .5 .2 .7M71.6 184.2h-.4l-.1 .2 .1 .5 .4 .1M74.4 184.3l.4-.1 .2 .1M79.7 184.9v.1"/>
<path d="M79.7 184.2v.1M81.9 183.7l-.4 1.3M86.4 184.3v.6M91.1 184.2h-.3M91.2 184.5h-.3l-.2 .2 .1 .2 .4 .1M138.8 219.1a1.46 1.46 0 0 1 0 2M174.9 219.3l.8 1.3M180.9 219.3l.4 .1M190.9 219.8h.5M200.4 219.3v1.3M201 219.7v.9M201.2 219.7l-.2 .3"/>
<path d="M208.1 219.7l.6 .9M208.7 219.7l-.6 .9M209.8 219.3l-.4 .1a.86 .86 0 0 0 0 1.2l.4-.1M209.8 219.8h-.4l-.2 .2M137.7 220.6h.7M152.6 223.6l-.1 .2 .1 .5M158 223.1v1.1l.2 .2M165.7 223.8h.2M165.7 223.1a.61 .61 0 0 0-.6 .7 .61 .61 0 0 0 .8 .5M181.3 220.5l-.4 .1M191.4 220l-.4 .1-.2 .2 .2 .3 .4-.1M195.2 223.5v.9"/>
<path d="M195.6 223.5l-.4 .3M195.9 224l.6-.2v-.2l-.4-.1-.2 .2 .1 .6h.5"/>
</g>
<path d="M164.7 106h.8l-.5 .5 .4 .1v.5l-.2 .2-.5-.2" fill="none" stroke="#006464" stroke-width=".19"/>
<g fill="#009600" stroke="#009600" stroke-width=".19">
<circle cx="160" cy="61" r=".46"/>
<circle cx="137.2" cy="86.4" r=".46"/>
</g>
<g font-size="2.8" fill="#0000c2">
<text x="20.3" y="20.1">G69</text>
<text x="31.8" y="20.1">CARTE PORTEUSE D'UN</text>
<text x="67.9" y="20.1">NOEUD DU BANC CAN (N1</text>
<text x="109" y="20.1">a N4)</text>
</g>
<g font-size="2.8" fill="#840000">
<text x="301" y="277.9">Title:</text>
<text x="310.6" y="277.9">Carte</text>
<text x="320.9" y="277.9">porteuse</text>
<text x="340.9" y="277.9">banc</text>
<text x="350.3" y="277.9">CAN G69</text>
</g>
<g font-size="2.1" fill="#0000c2">
<text x="20.3" y="40.4">1</text>
<text x="26.2" y="40.4">NUCLEO-G431KB</text>
<text x="46.9" y="40.4">(UM2397</text>
<text x="58.2" y="40.4">Table</text>
<text x="65.5" y="40.4">11,</text>
<text x="70.3" y="40.4">broche</text>
<text x="79.2" y="40.4">1</text>
<text x="81.9" y="40.4">cote</text>
<text x="88" y="40.4">USB)</text>
<text x="127" y="40.4">2</text>
<text x="132.9" y="40.4">TRANSCEIVER TJA1051T/3</text>
<text x="163.6" y="40.4">(SO8</text>
<text x="170.3" y="40.4">soude)</text>
<text x="213.4" y="40.4">3</text>
<text x="219.2" y="40.4">BORNIER</text>
<text x="230.3" y="40.4">DU BUS</text>
<text x="240.4" y="40.4">ET TERMINAISON</text>
<text x="127" y="139.5">4</text>
<text x="132.9" y="139.5">ECRAN OLED SSD1306</text>
<text x="159.7" y="139.5">ET MPU-6050</text>
<text x="177.2" y="139.5">(I2C1</text>
<text x="184.5" y="139.5">: PA15</text>
<text x="193.5" y="139.5">SCL,</text>
<text x="199.7" y="139.5">PB7</text>
<text x="205.4" y="139.5">SDA)</text>
<text x="20.3" y="199.4">5</text>
<text x="26.2" y="199.4">LED D'ETAT</text>
</g>
<g font-size="2.1" fill="#840000">
<text x="301" y="268.2">ENSEA</text>
<text x="301" y="265">Genere</text>
<text x="309.7" y="268.2">-</text>
<text x="309.9" y="265">par</text>
<text x="313.3" y="268.2">Projet</text>
<text x="314.9" y="265">generate_schematic.py</text>
<text x="321.7" y="268.2">2A</text>
<text x="301" y="273.7">File:</text>
<text x="301" y="271">Sheet:</text>
<text x="307.1" y="273.7">carte_porteuse.kicad_sch</text>
<text x="301" y="281.1">Size:</text>
<text x="307.6" y="281.1">A3</text>
<text x="323" y="281.1">Date:</text>
<text x="386" y="281.3">Rev:</text>
<text x="392.4" y="281.3">0.4</text>
<text x="301" y="283.9">KiCad</text>
<text x="308.7" y="283.9">E.D.A.</text>
<text x="316.3" y="283.9">9.0.7</text>
<text x="386" y="283.9">Id:</text>
<text x="390.1" y="283.9">1/1</text>
</g>
<g font-size="1.8" fill="#840000">
<text x="35" y="11.9">1</text>
<text x="85" y="11.9">2</text>
<text x="135" y="11.9">3</text>
<text x="185" y="11.9">4</text>
<text x="235" y="11.9">5</text>
<text x="285" y="11.9">6</text>
<text x="335" y="11.9">7</text>
<text x="385" y="11.9">8</text>
<text x="10.3" y="35.9">A</text>
<text x="408.3" y="35.9">A</text>
<text x="136.3" y="79.7">CAN_TX</text>
<text x="137" y="82.2">CAN_RX</text>
<text x="10.3" y="85.9">B</text>
<text x="46" y="84.8">LED_BOFF</text>
<text x="47.1" y="87.3">LED_ERR</text>
<text x="408.2" y="85.9">B</text>
<text x="120.3" y="97.3" transform="rotate(-90 120.3 97.3)">TJA_S</text>
<text x="128" y="97.3" transform="rotate(-90 128 97.3)">TJA_S</text>
<text x="145.7" y="104.9" transform="rotate(-90 145.7 104.9)">TJA_S</text>
<text x="120.3" y="118.3" transform="rotate(-90 120.3 118.3)">CAN_S</text>
<text x="47.3" y="130.5">MPU_INT</text>
<text x="48.4" y="128">CAN_TX</text>
<text x="10.3" y="135.9">C</text>
<text x="47.6" y="133">I2C_SDA</text>
<text x="47.6" y="135.6">I2C_SCL</text>
<text x="408.2" y="135.9">C</text>
<text x="49.3" y="138.1">CAN_S</text>
<text x="48.1" y="148.3">CAN_RX</text>
<text x="240.2" y="148.3">TERM_T</text>
<text x="229.6" y="161.1" transform="rotate(-90 229.6 161.1)">TERM_T</text>
<text x="144.8" y="166.1">OLED_1</text>
<text x="206.7" y="166.4" transform="rotate(-90 206.7 166.4)">OLED_1</text>
<text x="216.9" y="166.4" transform="rotate(-90 216.9 166.4)">OLED_2</text>
<text x="144.1" y="173.7">I2C_SDA</text>
<text x="144.2" y="171.1">I2C_SCL</text>
<text x="144.8" y="168.6">OLED_2</text>
<text x="10.3" y="185.9">D</text>
<text x="408.2" y="185.9">D</text>
<text x="144.1" y="201.6">I2C_SDA</text>
<text x="144.2" y="199.1">I2C_SCL</text>
<text x="31.4" y="209.1" transform="rotate(-90 31.4 209.1)">LED_ERR</text>
<text x="56.8" y="209.1" transform="rotate(-90 56.8 209.1)">LED_BOFF</text>
<text x="143.8" y="211.8">MPU_INT</text>
<text x="229.6" y="215.2" transform="rotate(-90 229.6 215.2)">I2C_SCL</text>
<text x="239.7" y="215.3" transform="rotate(-90 239.7 215.3)">I2C_SDA</text>
<text x="10.3" y="235.9">E</text>
<text x="408.3" y="235.9">E</text>
<text x="10.3" y="285.9">F</text>
<text x="35" y="286.9">1</text>
<text x="85" y="286.9">2</text>
<text x="135" y="286.9">3</text>
<text x="185" y="286.9">4</text>
<text x="235" y="286.9">5</text>
<text x="285" y="286.9">6</text>
<text x="335" y="286.9">7</text>
<text x="385" y="286.9">8</text>
<text x="408.3" y="285.9">F</text>
</g>
<g font-size="1.8" fill="#0000c2">
<text x="20.3" y="25.2">Nucleo-G431KB</text>
<text x="20.3" y="29">Regles</text>
<text x="27.8" y="29">factory</text>
<text x="35.5" y="29">ENSEA :</text>
<text x="37" y="25.2">enfichee</text>
<text x="44.4" y="29">2</text>
<text x="46.8" y="29">couches,</text>
<text x="50.4" y="25.2">TJA1051T/3</text>
<text x="56.3" y="29">piste</text>
<text x="62.1" y="29">0,4</text>
<text x="63" y="25.2">-&gt;</text>
<text x="66.3" y="29">mm,</text>
<text x="67.3" y="25.2">bornier</text>
<text x="71.4" y="29">isolation</text>
<text x="75.2" y="25.2">du</text>
<text x="78.7" y="25.2">bus</text>
<text x="80.8" y="29">0,3</text>
<text x="83.1" y="25.2">(derivation),</text>
<text x="85" y="29">mm,</text>
<text x="90.2" y="29">vias</text>
<text x="95.1" y="29">0,8/0,4</text>
<text x="96" y="25.2">OLED et</text>
<text x="103.7" y="29">mm,</text>
<text x="104.9" y="25.2">MPU-6050</text>
<text x="108.8" y="29">cuivre</text>
<text x="115.7" y="29">nu.</text>
<text x="116.6" y="25.2">en</text>
<text x="119.7" y="29">Composants</text>
<text x="120" y="25.2">I2C,</text>
<text x="124.8" y="25.2">LED d'etat</text>
<text x="132.4" y="29">marques</text>
<text x="141.6" y="29">DNP</text>
<text x="146.7" y="29">:</text>
<text x="148.4" y="29">prevus,</text>
<text x="156.4" y="29">non</text>
<text x="161" y="29">montes.</text>
<text x="17" y="102.6">CN3</text>
<text x="22" y="102.6">:</text>
<text x="23.8" y="102.6">2</text>
<text x="26.2" y="102.6">GND, 4</text>
<text x="34.2" y="102.6">+5V,</text>
<text x="39.8" y="102.6">11</text>
<text x="43.4" y="102.6">PA1,</text>
<text x="48.8" y="102.6">12</text>
<text x="52.4" y="102.6">PA0,</text>
<text x="57.7" y="102.6">14</text>
<text x="61.3" y="102.6">+3V3</text>
<text x="67.5" y="102.6">;</text>
<text x="69.3" y="102.6">PA7</text>
<text x="74" y="102.6">et</text>
<text x="77" y="102.6">PA4</text>
<text x="81.8" y="102.6">laisses</text>
<text x="89.5" y="102.6">libres</text>
<text x="96" y="102.6">(capteurs</text>
<text x="106.2" y="102.6">reportes)</text>
<text x="113" y="122.4">R7</text>
<text x="116.7" y="122.4">monte</text>
<text x="123.7" y="122.4">:</text>
<text x="125.4" y="122.4">S a</text>
<text x="130.1" y="122.4">la</text>
<text x="133.1" y="122.4">masse,</text>
<text x="140.9" y="122.4">mode</text>
<text x="147.1" y="122.4">normal.</text>
<text x="155.5" y="122.4">R8</text>
<text x="159.1" y="122.4">(DNP)</text>
<text x="165.9" y="122.4">:</text>
<text x="167.7" y="122.4">S sur</text>
<text x="174.2" y="122.4">PB6</text>
<text x="179.1" y="122.4">a</text>
<text x="181.4" y="122.4">la</text>
<text x="184.4" y="122.4">place.</text>
<text x="213.4" y="124.2">J1</text>
<text x="216.7" y="124.2">:</text>
<text x="218.5" y="124.2">derivation</text>
<text x="229" y="124.2">courte</text>
<text x="236.2" y="124.2">vers</text>
<text x="241.2" y="124.2">la</text>
<text x="244.2" y="124.2">paire</text>
<text x="250.2" y="124.2">torsadee</text>
<text x="259.5" y="124.2">du</text>
<text x="263" y="124.2">bus,</text>
<text x="268.1" y="124.2">qui</text>
<text x="272.1" y="124.2">ne</text>
<text x="275.5" y="124.2">traverse</text>
<text x="284.3" y="124.2">pas</text>
<text x="288.8" y="124.2">la</text>
<text x="291.8" y="124.2">carte.</text>
<text x="113" y="126.2">C1,</text>
<text x="117.3" y="126.2">C2</text>
<text x="120.9" y="126.2">:</text>
<text x="122.7" y="126.2">100</text>
<text x="127.5" y="126.2">nF</text>
<text x="130.9" y="126.2">au</text>
<text x="134.4" y="126.2">plus</text>
<text x="139.5" y="126.2">pres</text>
<text x="144.8" y="126.2">de</text>
<text x="148.2" y="126.2">VCC (5</text>
<text x="156.2" y="126.2">V)</text>
<text x="159.3" y="126.2">et</text>
<text x="162.3" y="126.2">de</text>
<text x="165.7" y="126.2">VIO (3,3</text>
<text x="213.4" y="128">Bornier</text>
<text x="221.4" y="128">:</text>
<text x="223.1" y="128">1</text>
<text x="225.5" y="128">GND, 2</text>
<text x="233.5" y="128">CAN_L,</text>
<text x="241" y="128">3</text>
<text x="243.4" y="128">CAN_H ;</text>
<text x="252.3" y="128">sur</text>
<text x="256.5" y="128">la</text>
<text x="259.4" y="128">carte,</text>
<text x="266.1" y="128">de</text>
<text x="269.5" y="128">l'arriere</text>
<text x="278.2" y="128">vers</text>
<text x="283.2" y="128">l'avant</text>
<text x="290.8" y="128">H,</text>
<text x="293.9" y="128">L,</text>
<text x="30.5" y="159.8">CN4</text>
<text x="35.5" y="159.8">:</text>
<text x="37.2" y="159.8">4</text>
<text x="39.6" y="159.8">GND, 5</text>
<text x="47.6" y="159.8">PA12</text>
<text x="53.6" y="159.8">TX, 6</text>
<text x="59.9" y="159.8">PB0</text>
<text x="64.8" y="159.8">INT,</text>
<text x="69.5" y="159.8">7</text>
<text x="71.9" y="159.8">PB7</text>
<text x="76.8" y="159.8">SDA, 8</text>
<text x="84.5" y="159.8">PA15</text>
<text x="90.5" y="159.8">SCL,</text>
<text x="95.8" y="159.8">9</text>
<text x="98.2" y="159.8">PB6</text>
<text x="103.1" y="159.8">S,</text>
<text x="106.1" y="159.8">13</text>
<text x="109.7" y="159.8">PA11</text>
<text x="213.4" y="167.4">J7</text>
<text x="216.7" y="167.4">:</text>
<text x="218.5" y="167.4">cavalier</text>
<text x="227.2" y="167.4">=</text>
<text x="229.9" y="167.4">120</text>
<text x="234.7" y="167.4">ohms</text>
<text x="240.9" y="167.4">(noeud</text>
<text x="248.6" y="167.4">en</text>
<text x="252" y="167.4">bout</text>
<text x="257.3" y="167.4">de</text>
<text x="260.7" y="167.4">bus).</text>
<text x="266.7" y="167.4">N4</text>
<text x="270.4" y="167.4">:</text>
<text x="272.2" y="167.4">J7</text>
<text x="275.5" y="167.4">vers</text>
<text x="280.6" y="167.4">SW1.</text>
<text x="30.5" y="185.2">Alimentation</text>
<text x="40.3" y="183.7">+3V3</text>
<text x="43.4" y="185.2">fournie</text>
<text x="51.3" y="185.2">par</text>
<text x="55.5" y="185.2">la</text>
<text x="58.5" y="185.2">Nucleo</text>
<text x="66.1" y="185.2">(USB</text>
<text x="72" y="185.2">du</text>
<text x="75.4" y="185.2">hub)</text>
<text x="80.9" y="185.2">:</text>
<text x="82.7" y="185.2">VIN</text>
<text x="86.9" y="185.2">non</text>
<text x="91.5" y="185.2">cable.</text>
<text x="127" y="220.7">J6</text>
<text x="130.3" y="220.7">(GY-521)</text>
<text x="140.8" y="220.7">:</text>
<text x="142.5" y="220.7">VCC GND SCL SDA XDA XCL AD0</text>
<text x="176" y="220.7">INT ;</text>
<text x="181.8" y="220.7">AD0</text>
<text x="186.5" y="220.7">a</text>
<text x="188.9" y="220.7">la</text>
<text x="191.9" y="220.7">masse</text>
<text x="199" y="220.7">=</text>
<text x="201.8" y="220.7">adresse</text>
<text x="210.2" y="220.7">0x68.</text>
<text x="127" y="224.5">J5</text>
<text x="130.3" y="224.5">:</text>
<text x="132.1" y="224.5">OLED 0x3C,</text>
<text x="144.6" y="224.5">broches</text>
<text x="153.2" y="224.5">dans</text>
<text x="158.8" y="224.5">l'ordre</text>
<text x="166.2" y="224.5">GND, VCC, SCL,</text>
<text x="182.6" y="224.5">SDA (modules</text>
<text x="197.2" y="224.5">recus).</text>
</g>
<g font-size="1.8" fill="#a90000">
<text x="59.6" y="58.2">1</text>
<text x="59.6" y="60.7">2</text>
<text x="59.6" y="63.2">3</text>
<text x="59.6" y="65.8">4</text>
<text x="59.6" y="68.3">5</text>
<text x="59.6" y="70.9">6</text>
<text x="59.6" y="73.4">7</text>
<text x="159.8" y="75.6" transform="rotate(-90 159.8 75.6)">3</text>
<text x="262.8" y="73.4">1</text>
<text x="262.8" y="75.9">2</text>
<text x="59" y="81">10</text>
<text x="59" y="83.6">11</text>
<text x="59.6" y="78.5">9</text>
<text x="147.9" y="78.5">1</text>
<text x="147.9" y="81">4</text>
<text x="170.7" y="81">7</text>
<text x="262.8" y="78.5">3</text>
<text x="59" y="86.1">12</text>
<text x="59" y="88.6">13</text>
<text x="147.9" y="86.1">5</text>
<text x="147.9" y="88.6">8</text>
<text x="170.7" y="86.1">6</text>
<text x="59" y="91.2">14</text>
<text x="59" y="93.7">15</text>
<text x="159.8" y="93.4" transform="rotate(-90 159.8 93.4)">2</text>
<text x="59.6" y="116.6">1</text>
<text x="59.6" y="119.1">2</text>
<text x="59.6" y="121.7">3</text>
<text x="59.6" y="124.2">4</text>
<text x="59.6" y="126.7">5</text>
<text x="59.6" y="129.3">6</text>
<text x="59.6" y="131.8">7</text>
<text x="59.6" y="136.9">9</text>
<text x="59" y="139.4">10</text>
<text x="59" y="142">11</text>
<text x="59" y="144.5">12</text>
<text x="59" y="147.1">13</text>
<text x="59" y="149.6">14</text>
<text x="252.7" y="147.1">1</text>
<text x="252.7" y="149.6">2</text>
<text x="59" y="152.1">15</text>
<text x="156.1" y="164.8">1</text>
<text x="156.1" y="169.9">3</text>
<text x="156.1" y="172.5">4</text>
<text x="156.1" y="192.8">1</text>
<text x="156.1" y="195.3">2</text>
<text x="156.1" y="197.9">3</text>
<text x="156.1" y="202.9">5</text>
<text x="156.1" y="205.5">6</text>
<text x="156.1" y="208">7</text>
<text x="156.1" y="210.6">8</text>
</g>
<g font-size="1.8" fill="#006464">
<text x="158" y="58.3">+5V</text>
<text x="47.5" y="61.8">GND</text>
<text x="176.5" y="64.4">C1</text>
<text x="47.7" y="66.9">+5V</text>
<text x="176.5" y="66.9">100nF</text>
<text x="59.6" y="75.9">8</text>
<text x="59.7" y="75.8">J3</text>
<text x="173.2" y="75.8">GND</text>
<text x="250.7" y="74.5">GND</text>
<text x="270.5" y="75.8">J1</text>
<text x="68.3" y="78.1">Nucleo</text>
<text x="76" y="78.1">CN3</text>
<text x="150.9" y="79.6">TXD</text>
<text x="150.9" y="82.1">RXD</text>
<text x="160.9" y="81" transform="rotate(-90 160.9 81)">VCC</text>
<text x="163.9" y="82.1">CANH</text>
<text x="270.5" y="78.3">Bus</text>
<text x="275.1" y="78.3">CAN</text>
<text x="123.3" y="87.2">+3V3</text>
<text x="138.4" y="89.8">C2</text>
<text x="150.9" y="87.2">VIO</text>
<text x="150.9" y="89.8">S</text>
<text x="164.2" y="87.2">CANL</text>
<text x="47.1" y="92.3">+3V3</text>
<text x="138.4" y="92.3">100nF</text>
<text x="160.9" y="90.4" transform="rotate(-90 160.9 90.4)">GND</text>
<text x="135.1" y="101.2">GND</text>
<text x="158" y="101.2">GND</text>
<text x="128.3" y="103.7">R7</text>
<text x="128.3" y="106.3">0R</text>
<text x="154.2" y="107.5">TJA1051T/3</text>
<text x="158.6" y="105">U1</text>
<text x="125" y="115.2">GND</text>
<text x="47.5" y="125.3">GND</text>
<text x="59.6" y="134.4">8</text>
<text x="59.7" y="134.2">J4</text>
<text x="68.3" y="136.5">Nucleo</text>
<text x="76" y="136.5">CN4</text>
<text x="203.7" y="143.1">GND</text>
<text x="213.3" y="143.4">+3V3</text>
<text x="229.9" y="146.9">R1</text>
<text x="229.9" y="149.5">120R</text>
<text x="259.6" y="149.5">TERM</text>
<text x="260.1" y="146.7">J7</text>
<text x="207" y="152">R9</text>
<text x="207" y="154.5">0R</text>
<text x="217.2" y="154.5">0R</text>
<text x="217.2" y="152">R10</text>
<text x="156.1" y="167.4">2</text>
<text x="156.2" y="167.2">J5</text>
<text x="25.7" y="174.9">PWR_FLAG</text>
<text x="38.6" y="174.3">PWR_FLAG</text>
<text x="51.1" y="174.9">PWR_FLAG</text>
<text x="28.4" y="183.5">+5V</text>
<text x="53.8" y="182.5">GND</text>
<text x="226" y="191.6">+3V3</text>
<text x="236.1" y="191.6">+3V3</text>
<text x="143.7" y="193.9">+3V3</text>
<text x="144" y="196.4">GND</text>
<text x="156.1" y="200.4">4</text>
<text x="156.2" y="200.3">J6</text>
<text x="167.4" y="202.5">MPU-6050</text>
<text x="144" y="209.1">GND</text>
<text x="31.8" y="215.5">R2</text>
<text x="57.2" y="215.5">R3</text>
<text x="31.8" y="218">1k</text>
<text x="57.2" y="218">1k</text>
<text x="34.3" y="225.7">D1</text>
<text x="59.7" y="225.7">D2</text>
<text x="34.3" y="228.2">ERR rouge</text>
<text x="59.7" y="228.2">BUS-OFF</text>
<text x="69.8" y="228.2">jaune</text>
<text x="28.4" y="237.1">GND</text>
<text x="53.8" y="237.1">GND</text>
<text x="31.8" y="249.8">H1</text>
<text x="47" y="249.8">H2</text>
<text x="31.8" y="252.3">M3</text>
<text x="47" y="252.3">M3</text>
</g>
<g font-size="1.8" fill="#0f0f0f">
<text x="241.5" y="75.9">CANL</text>
<text x="188" y="80.9">CANH</text>
<text x="241.2" y="78.4">CANH</text>
<text x="188" y="98.7">CANL</text>
<text x="228.6" y="140.6">CANH</text>
<text x="238.9" y="149.5">CANL</text>
</g>
<g font-size="1.8" fill="#939391">
<text x="120.7" y="105">R8</text>
<text x="120.7" y="107.5">0R</text>
<text x="229.9" y="200.3">R4</text>
<text x="229.9" y="202.8">4.7k</text>
<text x="240" y="200.3">R5</text>
<text x="240" y="202.8">4.7k</text>
</g>
</svg>
